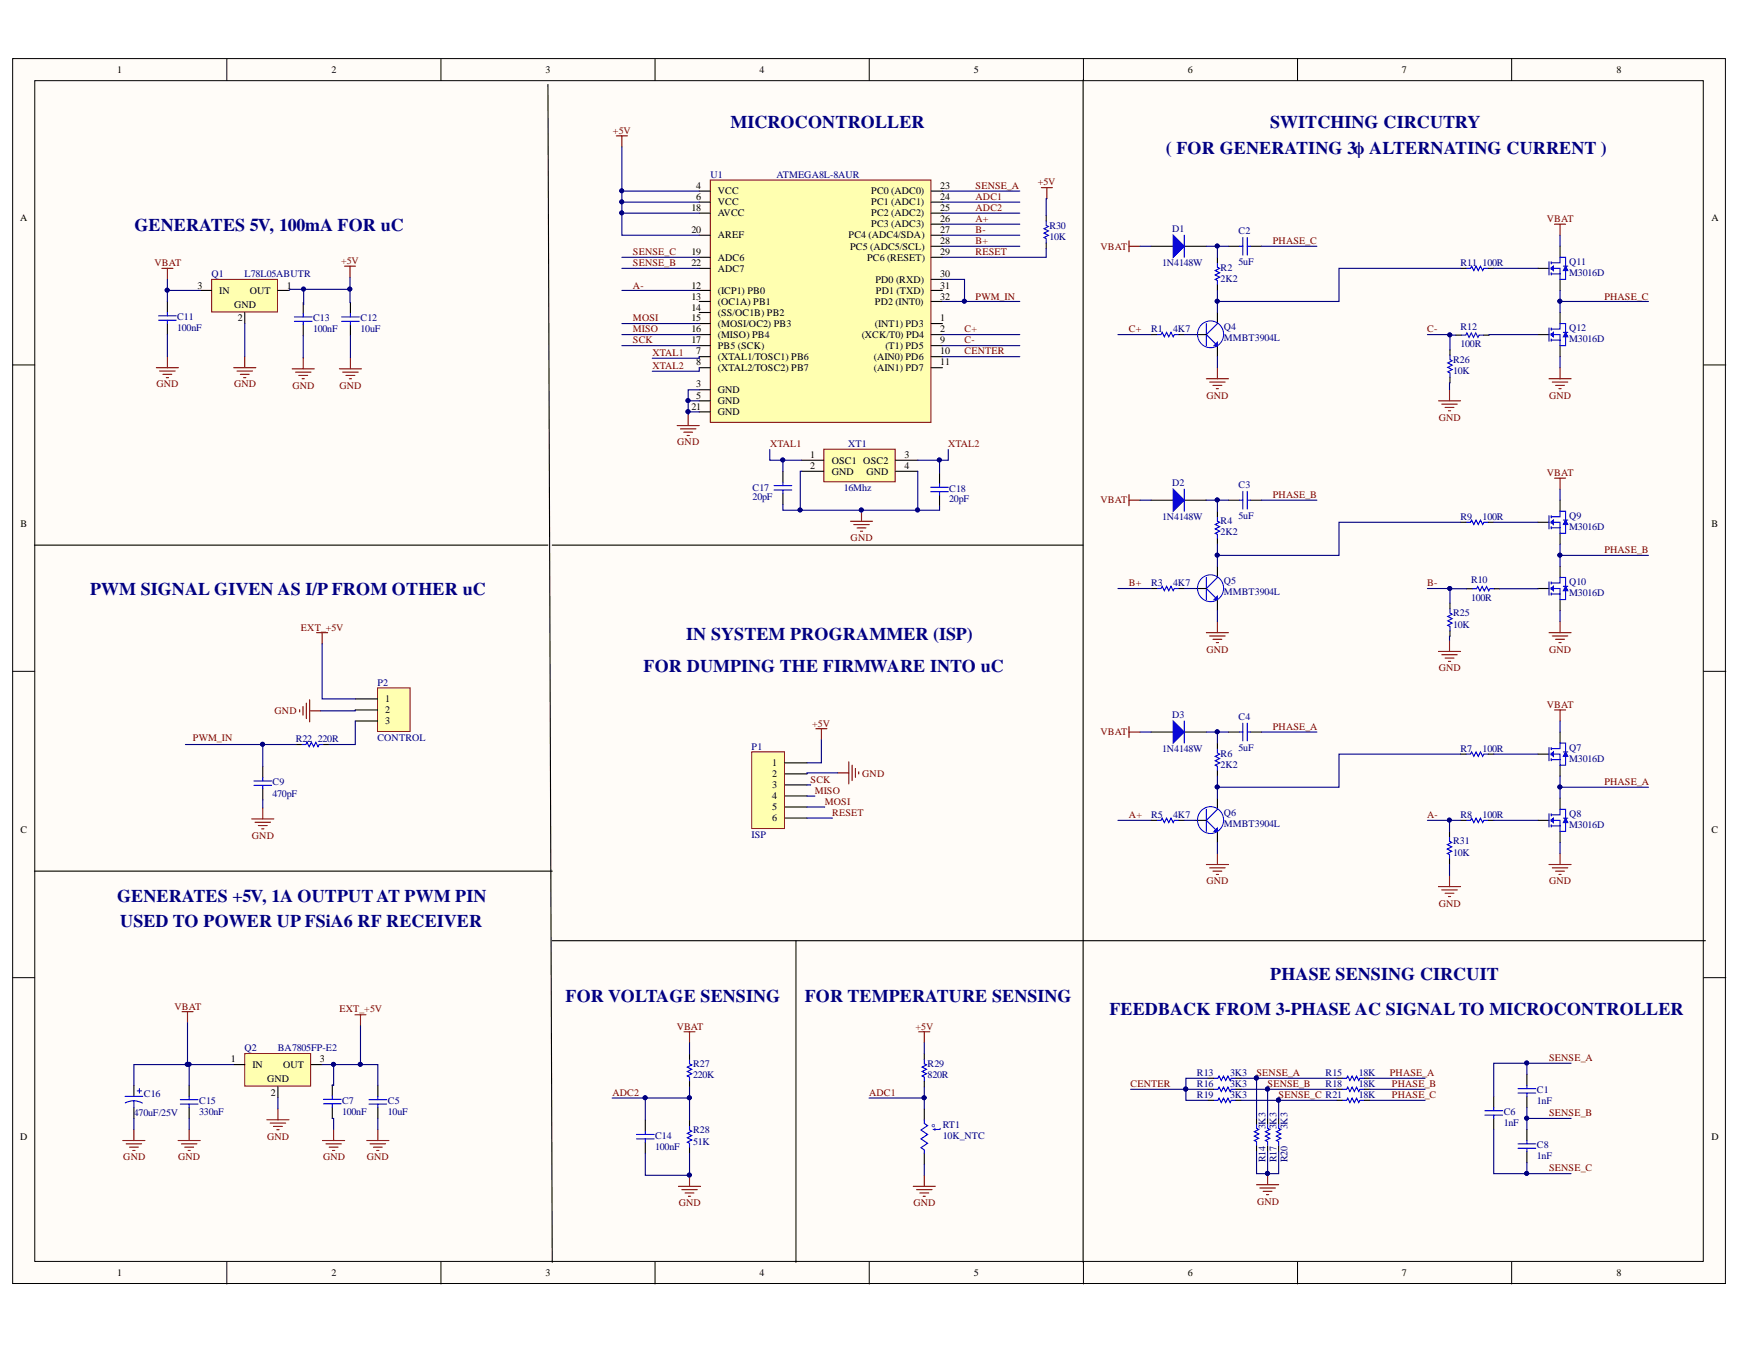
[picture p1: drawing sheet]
<svg xmlns="http://www.w3.org/2000/svg" width="279mm" height="216mm" viewBox="0 0 279 216" stroke-linecap="round" stroke-linejoin="round" font-family="sans-serif">
<g fill="#fffcf8" stroke="#000" stroke-width=".16">
<path d="M2 9.4h274.7v196.5h-274.7z"/>
<path d="M5.6 12.9h267.6v189.4h-267.6z"/>
</g>
<g fill="none" stroke="#000" stroke-width=".16">
<path d="M36.4 9.4v3.5M70.7 9.4v3.5M105.1 9.4v3.5M139.4 9.4v3.5M173.8 9.4v3.5M208.1 9.4v3.5M242.5 9.4v3.5M2 58.5h3.6M273.3 58.5h3.5M2 107.7h3.6M273.3 107.7h3.5M2 156.8h3.6"/>
<path d="M273.3 156.8h3.5M36.4 202.4v3.6M70.7 202.4v3.6M105.1 202.4v3.6M139.4 202.4v3.6M173.8 202.4v3.6M208.1 202.4v3.6M242.5 202.4v3.6"/>
</g>
<path d="M113.9 28.9h35.4v38.8h-35.4z" fill="#ffffb0" stroke="#800000" stroke-width=".16"/>
<g fill="none" stroke="#000" stroke-width=".18">
<path d="M112.2 30.6h1.7M112.2 32.4h1.7M112.2 34.2h1.7M112.2 37.7h1.7M149.4 30.6h1.8M149.4 32.4h1.8M149.4 34.2h1.8M149.4 37.7h1.8M149.4 36h1.8M149.4 39.5h1.8M112.2 51.9h1.7M112.2 53.7h1.7"/>
<path d="M112.2 57.2h1.7M112.2 59h1.7M112.2 55.4h1.7M112.2 46.6h1.7M112.2 48.4h1.7M112.2 50.1h1.7M112.2 41.3h1.7M112.2 43h1.7M149.4 51.9h1.8M149.4 53.7h1.8M149.4 57.2h1.8M149.4 59h1.8"/>
<path d="M149.4 55.4h1.8M149.4 46.6h1.8M149.4 48.4h1.8M149.4 41.3h1.8M149.4 44.8h1.8M112.2 62.5h1.7M112.2 64.3h1.7M112.2 66.1h1.7"/>
</g>
<path d="M34 44.8h10.5v5.2h-10.5z" fill="#ffffb0" stroke="#800000" stroke-width=".16"/>
<path d="M32.2 46.6h1.7M39.3 50.1v1.8M44.6 46.6h1.7" fill="none" stroke="#000" stroke-width=".18"/>
<path d="M39.3 169h10.5v5.2h-10.5z" fill="#ffffb0" stroke="#800000" stroke-width=".16"/>
<path d="M191.7 53.7h1.8M195.3 50.1v1.8M195.3 55.4v1.8M37.5 170.8h1.8M44.6 174.3v1.8M49.9 170.8h1.8" fill="none" stroke="#000" stroke-width=".18"/>
<path d="M193.5 51.9v3.5M195.3 51.9l-1.8 1.8 1.8 1.7" fill="none" stroke="#00f" stroke-width=".18"/>
<path d="M194.7 55.4l.6-.5v.5z" fill="#00f"/>
<path d="M194.7 55.4l.6-.5v.5zM193.5 92.6v3.6M195.3 92.6l-1.8 1.8 1.8 1.8" fill="none" stroke="#00f" stroke-width=".18"/>
<circle cx="194.2" cy="53.6" r="2.12" fill="none" stroke="#00f" stroke-width=".16"/>
<path d="M191.7 94.4h1.8M195.3 90.9v1.7M195.3 96.2v1.7" fill="none" stroke="#000" stroke-width=".18"/>
<path d="M194.7 96.2l.6-.6v.6z" fill="#00f"/>
<path d="M194.7 96.2l.6-.6v.6zM193.5 129.8v3.6M195.3 129.8l-1.8 1.8 1.8 1.8" fill="none" stroke="#00f" stroke-width=".18"/>
<circle cx="194.2" cy="94.4" r="2.12" fill="none" stroke="#00f" stroke-width=".16"/>
<path d="M191.7 131.6h1.8M195.3 128v1.8M195.3 133.4v1.7" fill="none" stroke="#000" stroke-width=".18"/>
<path d="M194.7 133.4l.6-.6v.6z" fill="#00f"/>
<path d="M194.7 133.4l.6-.6v.6z" fill="none" stroke="#00f" stroke-width=".18"/>
<path d="M192.1 131.6a2.11 2.11 0 0 1 2.6-2.1 2.11 2.11 0 0 1 1.3 3.1 2.11 2.11 0 0 1-3.3 .5l-.5-.9-.1-.6" fill="none" stroke="#00f" stroke-width=".16"/>
<path d="M60.5 110.3h5.3v7h-5.3z" fill="#ffffb0" stroke="#800000" stroke-width=".16"/>
<path d="M57 112.1h3.5M57 113.9h3.5M57 115.6h3.5" fill="none" stroke="#000" stroke-width=".18"/>
<path d="M120.6 120.6h5.2v12.3h-5.2z" fill="#ffffb0" stroke="#800000" stroke-width=".16"/>
<path d="M246.7 83.8h1.7M250.2 80.2v1.8M250.2 85.5v1.8M125.9 122.4h3.5M125.9 124.1h3.5M125.9 125.9h3.5M125.9 127.7h3.5M125.9 129.4h3.5M125.9 131.2h3.5" fill="none" stroke="#000" stroke-width=".18"/>
<path d="M248.8 84.5v.3" fill="none" stroke="#00f" stroke-width=".18"/>
<path d="M248.8 83.8l.4-.4v.7z" fill="#00f"/>
<path d="M248.4 82.7v2.1M248.8 83.8l.4-.4v.7zM248.8 82.7v.4M248.8 83.6v.4M250.7 83.4h.8" fill="none" stroke="#00f" stroke-width=".18"/>
<path d="M251.1 83.4l.4 .7h-.8z" fill="#00f"/>
<path d="M248.8 82.9h1.4v-.9h.9v1.4M248.8 84.7h1.4M248.8 95.1v.4M249.2 83.8h1v.9M251.1 83.4l.4 .7h-.8zM251.1 84.1v1.4h-.9v-.8" fill="none" stroke="#00f" stroke-width=".18"/>
<path d="M246.7 94.4h1.7M250.2 90.9v1.7M250.2 96.2v1.7" fill="none" stroke="#000" stroke-width=".18"/>
<path d="M248.8 94.4l.4-.4v.8z" fill="#00f"/>
<path d="M248.4 93.3v2.2M248.8 94.4l.4-.4v.8zM248.8 93.3v.4M248.8 94.2v.4M250.7 94h.8" fill="none" stroke="#00f" stroke-width=".18"/>
<path d="M251.1 94l.4 .8h-.8z" fill="#00f"/>
<path d="M248.8 43.8v.3M248.8 93.5h1.4v-.9h.9v1.4M248.8 95.3h1.4M249.2 94.4h1v.9M251.1 94l.4 .8h-.8zM251.1 94.8v1.4h-.9v-.9" fill="none" stroke="#00f" stroke-width=".18"/>
<path d="M250.2 39.5v1.8M246.7 43h1.7M250.2 44.8v1.8" fill="none" stroke="#000" stroke-width=".18"/>
<path d="M248.8 43l.4-.3v.7z" fill="#00f"/>
<path d="M248.4 42v2.1M248.8 43l.4-.3v.7zM248.8 42v.3M248.8 42.9v.3M250.7 42.7h.8" fill="none" stroke="#00f" stroke-width=".18"/>
<path d="M251.1 42.7l.4 .7h-.8z" fill="#00f"/>
<path d="M248.8 42.2h1.4v-.9h.9v1.4M248.8 43.9h1.4M248.8 54.4v.3M249.2 43h1v.9M251.1 42.7l.4 .7h-.8zM251.1 43.4v1.4h-.9v-.9" fill="none" stroke="#00f" stroke-width=".18"/>
<path d="M246.7 53.7h1.7M250.2 50.1v1.8M250.2 55.4v1.8" fill="none" stroke="#000" stroke-width=".18"/>
<path d="M248.8 53.7l.4-.4v.7z" fill="#00f"/>
<path d="M248.4 52.6v2.1M248.8 53.7l.4-.4v.7zM248.8 52.6v.4M248.8 53.5v.3M250.7 53.3h.8" fill="none" stroke="#00f" stroke-width=".18"/>
<path d="M251.1 53.3l.4 .7h-.8z" fill="#00f"/>
<path d="M248.8 52.8h1.4v-.9h.9v1.4M248.8 54.6h1.4M249.2 53.7h1v.9M251.1 53.3l.4 .7h-.8zM251.1 54v1.4h-.9v-.8M248.8 121.7v.3" fill="none" stroke="#00f" stroke-width=".18"/>
<path d="M250.2 117.4v1.8M246.7 121h1.7M250.2 122.7v1.8" fill="none" stroke="#000" stroke-width=".18"/>
<path d="M248.8 121l.4-.4v.7z" fill="#00f"/>
<path d="M248.4 119.9v2.1M248.8 119.9v.4M248.8 121l.4-.4v.7zM248.8 120.8v.3M250.7 120.6h.8" fill="none" stroke="#00f" stroke-width=".18"/>
<path d="M251.1 120.6l.4 .7h-.8z" fill="#00f"/>
<path d="M248.8 120.1h1.4v-.9h.9v1.4M248.8 121.8h1.4M248.8 132.3v.4M249.2 121h1v.8M251.1 120.6l.4 .7h-.8zM251.1 121.3v1.4h-.9v-.9" fill="none" stroke="#00f" stroke-width=".18"/>
<path d="M246.7 131.6h1.7M250.2 128v1.8M250.2 133.4v1.7" fill="none" stroke="#000" stroke-width=".18"/>
<path d="M248.8 131.6l.4-.4v.7z" fill="#00f"/>
<path d="M248.4 130.5v2.2M248.8 131.6l.4-.4v.7zM248.8 130.5v.4M248.8 131.4v.4M250.7 131.2h.8" fill="none" stroke="#00f" stroke-width=".18"/>
<path d="M251.1 131.2l.4 .7h-.8z" fill="#00f"/>
<path d="M185.5 53.7h.7l.2-.4 .4 .7 .3-.7 .4 .7 .3-.7 .4 .7 .1-.3h.8M248.8 130.7h1.4v-.9h.9v1.4M248.8 132.5h1.4M249.2 131.6h1v.9M251.1 131.2l.4 .7h-.8zM251.1 131.9v1.5h-.9v-.9" fill="none" stroke="#00f" stroke-width=".18"/>
<path d="M184.6 53.7h.9M189.1 53.7h.8M184.6 80.2h3.6M189.9 80.2h3.6" fill="none" stroke="#000" stroke-width=".18"/>
<path d="M188.2 78.5l1.7 1.7-1.7 1.8z" fill="#00f"/>
<g fill="none" stroke="#00f" stroke-width=".18">
<path d="M198.8 39.5h.5M199.3 38.1v2.8M200 38.1v2.8M200 39.5h.6M25.4 50.7h2.9M25.4 51.4h2.9M26.8 50.1v.6M26.8 51.4v.5M47.2 50.8h2.9M47.2 51.5h2.9M48.6 50.3v.5M48.6 51.5v.6"/>
<path d="M54.8 50.8h2.8M54.8 51.5h2.8M56.2 50.3v.5M56.2 51.5v.6M195.3 42.2v.7l.3 .1-.7 .4 .7 .4-.7 .3 .7 .4-.7 .3 .4 .2v.7M234.4 53.8h.7l.2-.4 .3 .7 .4-.7 .3 .7 .4-.7 .3 .7 .2-.3h.7M235.1 43h.8l.1-.3 .4 .7 .3-.7 .4 .7 .4-.7 .3 .7 .2-.4h.7M188.2 78.5l1.7 1.7-1.7 1.8zM189.9 78.5v3.5M199.3 78.8v2.8M200 78.8v2.8M185.5 94.4h.7l.2-.4 .4 .8 .3-.8 .4 .8 .3-.8 .4 .8 .1-.4h.8"/>
<path d="M195.3 82.9v.7l.3 .2-.7 .3 .7 .4-.7 .3 .7 .4-.7 .3 .4 .2v.7M198.8 80.2h.5M200 80.2h.6M235.1 83.8h.8l.1-.4 .4 .7 .3-.7 .4 .7 .4-.7 .3 .7 .2-.3h.7M236.1 94.4h.7l.2-.3 .4 .7 .3-.7 .4 .7 .3-.7 .4 .7 .2-.4h.7M48.4 119.4h.7l.1-.3 .4 .7 .3-.7 .4 .7 .4-.7 .3 .7 .2-.4h.7M198.8 117.4h.5M199.3 116v2.8M200 116v2.8M200 117.4h.6M40.7 125.3h2.9M40.7 126h2.9"/>
<path d="M42.1 124.7v.6M42.1 126v.5M185.5 131.6h.7l.2-.4 .4 .7 .3-.7 .4 .7 .3-.7 .4 .7 .1-.3h.8M195.3 120.1v.7l.3 .2-.7 .3 .7 .4-.7 .3 .7 .4-.7 .3 .4 .2v.7M235.1 121h.8l.1-.4 .4 .7 .3-.7 .4 .7 .4-.7 .3 .7 .2-.3h.7M235.1 131.6h.8l.1-.4 .4 .7 .3-.7 .4 .7 .4-.7 .3 .7 .2-.3h.7M20.1 175.9h2.8M21.5 176.6l.7 .1 .6 .2M21.5 176.6l-.7 .1-.7 .2M21.5 176.6v1M22 175h.7M22.4 174.6v.7"/>
<path d="M51.9 176.3h2.8M51.9 177h2.8M53.3 175.8v.5M53.3 177v.6M59.2 176.4h2.8M59.2 177.1h2.8M60.6 175.9v.5M60.6 177.1v.5M194.6 173h.7l.2-.4 .4 .7 .3-.7 .4 .7 .3-.7 .4 .7 .2-.3h.7M194.6 174.7h.7l.2-.3 .4 .7 .3-.7 .4 .7 .3-.7 .4 .7 .2-.4h.7M194.6 176.5h.7l.2-.4 .4 .8 .3-.8 .4 .8 .3-.8 .4 .8 .2-.4h.7M215.3 173h.7l.2-.4 .3 .7 .4-.7 .3 .7 .4-.7 .3 .7 .2-.3h.7"/>
<path d="M215.3 174.7h.7l.2-.3 .3 .7 .4-.7 .3 .7 .4-.7 .3 .7 .2-.4h.7M215.3 176.5h.7l.2-.4 .3 .8 .4-.8 .3 .8 .4-.8 .3 .8 .2-.4h.7M238.2 178.9h2.8M238.2 178.2h2.8M239.6 177.6v.6M239.6 178.9v.5M243.5 175.3h2.8M243.5 174.6h2.8M244.9 174.1v.5M244.9 175.3v.6M201.5 180.3v.7l.4 .2-.7 .3 .7 .4-.7 .3 .7 .4-.7 .3 .3 .2v.7M203.3 180.3v.7l.4 .2-.7 .3 .7 .4-.7 .3 .7 .4-.7 .3 .3 .2v.7"/>
<path d="M205.1 180.3v.7l.3 .2-.7 .3 .7 .4-.7 .3 .7 .4-.7 .3 .4 .2v.7M243.5 184.2h2.8M243.5 183.5h2.8M244.9 182.9v.6M244.9 184.2v.5"/>
</g>
<g fill="none" stroke="#000" stroke-width=".18">
<path d="M184.6 39.5h3.6M189.9 39.5h3.6M197 39.5h1.8M200.6 39.5h1.8M26.8 48.4v1.7M26.8 51.9v1.8M48.6 48.5v1.8M48.6 52.1v1.7M56.2 48.5v1.8M56.2 52.1v1.7M195.3 41.3v.9M195.3 45.7v.9"/>
<path d="M233.5 53.8h.9M234.3 43h.8M237.9 53.8h.9M238.7 43h.9M184.6 94.4h.9M189.1 94.4h.8M195.3 82v.9M195.3 86.4v.9M197 80.2h1.8M200.6 80.2h1.8M234.3 83.8h.8M235.2 94.4h.9"/>
<path d="M238.7 83.8h.9M239.7 94.4h.9M47.5 119.4h.9M51.9 119.4h.9M195.3 119.2v.9M197 117.4h1.8M200.6 117.4h1.8M42.1 123v1.7M42.1 126.5v1.8M184.6 131.6h.9M189.1 131.6h.8M195.3 123.6v.9"/>
<path d="M234.3 131.6h.8M234.3 121h.8M238.7 131.6h.9M238.7 121h.9M21.5 174.1v1.8M21.5 177.6v1.8M53.3 174v1.8M53.3 177.6v1.7M60.6 174.1v1.8M60.6 177.6v1.8M193.8 173h.8M193.8 174.7h.8"/>
<path d="M193.8 176.5h.8M198.2 173h.9M198.2 174.7h.9M198.2 176.5h.9M201.5 179.4v.9M203.3 179.4v.9M205.1 179.4v.9M214.4 173h.9M214.4 174.7h.9M214.4 176.5h.9M218.8 173h.9M218.8 174.7h.9"/>
<path d="M218.8 176.5h.9M239.6 175.9v1.7M239.6 179.4v1.8M244.9 172.3v1.8M244.9 175.9v1.7M201.5 183.8v.9M203.3 183.8v.9M205.1 183.8v.9M244.9 181.2v1.7M244.9 184.7v1.8"/>
</g>
<g fill="none" stroke="#800000" stroke-width=".18">
<path d="M98.9 21.8h1.7M99.7 21.8v1.8M249.3 36h1.8M250.2 36v1.7M25.1 59h3.5M25.6 59.5h2.5M26 43h1.7M26.8 43v1.8M26.8 57.2v1.8M37.5 59h3.5M38 59.5h2.5M39.3 57.2v1.8"/>
<path d="M46.9 59.2h3.5M47.4 59.7h2.5M48.6 57.4v1.8M54.4 59.2h3.6M55 59.7h2.4M55.2 42.7h1.8M56.1 42.7v1.8M56.2 57.4v1.8M195.3 59v1.8M250.2 59v1.8M26.1 60h1.5M26.7 60.6h.3"/>
<path d="M38.5 60h1.5M39.1 60.6h.3M47.9 60.2h1.4M48.5 60.8h.3M55.5 60.2h1.4M56 60.8h.4M193.5 60.8h3.5M194 61.3h2.5M194.6 61.8h1.4M195.1 62.3h.3M248.4 60.8h3.6M249 61.3h2.5"/>
<path d="M249.3 76.7h1.8M249.5 61.8h1.4M250 62.3h.4M250.2 76.7v1.8M195.3 99.7v1.8M250.2 99.7v1.8M48.1 113.8v.4M48.6 113.3v1.4M49.1 112.8v2.5M49.7 112.2v3.6M49.7 114h1.7M193.5 101.5h3.5"/>
<path d="M194 102h2.5M194.6 102.5h1.4M195.1 103.1h.3M248.4 101.5h3.6M249 102h2.5M249.3 113.9h1.8M249.5 102.5h1.4M250 103.1h.4M250.2 113.9v1.7M40.4 131.4h3.5M40.9 131.9h2.5M41.4 132.4h1.5"/>
<path d="M42 133h.3M42.1 129.6v1.8M193.5 138.7h3.5M194 139.2h2.5M194.6 139.7h1.4M195.3 136.9v1.8M248.4 138.7h3.6M249 139.2h2.5M249.5 139.7h1.4M250.2 136.9v1.8M195.1 140.3h.3M250 140.3h.4"/>
<path d="M29.2 162.3h1.8M30.1 162.3v1.7M42.8 179.6h3.5M44.6 177.8v1.8M56.9 162.8h1.8M57.8 162.8v1.7M43.3 180.1h2.5M43.9 180.7h1.4M44.4 181.2h.4M51.7 182.9h3.6M52.3 183.5h2.5M52.8 184h1.4"/>
<path d="M53.3 184.5h.4M53.5 181.2v1.7M58.8 182.9h3.6M59.4 183.5h2.4M59.9 184h1.4M60.4 184.5h.4M60.6 181.2v1.7M201.5 190h3.6M202.1 190.6h2.5M202.6 191.1h1.4M203.1 191.6h.4M203.3 188.3v1.7"/>
</g>
<circle cx="203.3" cy="188.2" r=".31" fill="#000080" stroke="#000080" stroke-width=".16"/>
<path d="M188.2 37.7l1.7 1.8-1.7 1.8z" fill="#00f"/>
<path d="M188.2 37.7l1.7 1.8-1.7 1.8zM189.9 37.7v3.6" fill="none" stroke="#00f" stroke-width=".18"/>
<path d="M184.6 117.4h3.6M189.9 117.4h3.6" fill="none" stroke="#000" stroke-width=".18"/>
<path d="M188.2 115.6l1.7 1.8-1.7 1.8z" fill="#00f"/>
<g fill="none" stroke="#00f" stroke-width=".18">
<path d="M167.8 35.4v.8l.4 .1-.8 .4 .8 .3-.8 .4 .8 .3-.8 .4 .4 .2v.7M232.6 57v.7l.3 .2-.7 .3 .7 .4-.7 .3 .7 .4-.7 .3 .4 .2v.7M232.6 97.6v.7l.3 .2-.7 .4 .7 .3-.7 .4 .7 .3-.7 .4 .4 .2v.7M188.2 115.6l1.7 1.8-1.7 1.8zM189.9 115.6v3.6M232.5 134.2v.8l.3 .1-.7 .4 .7 .3-.7 .4 .7 .3-.7 .4 .4 .2v.7M28.9 176.4h2.9M28.9 177.1h2.9M30.3 175.9v.5M30.3 177.1v.5M110.6 169.9v.7l.3 .2-.7 .4 .7 .3-.7 .4 .7 .3-.7 .4 .4 .2v.7M148.2 169.9v.7l.4 .2-.7 .4 .7 .3-.7 .4 .7 .3-.7 .4 .3 .2v.7"/>
<path d="M148.2 179.7v.5l.6 .4-1.1 .7 1.1 .7-1.1 .7 1.1 .7-1.1 .7 .5 .3v.6M102.1 182h2.8M102.1 182.7h2.8M103.5 181.4v.6M103.5 182.7v.5M110.6 180.6v.7l.3 .1-.7 .4 .7 .3-.7 .4 .7 .4-.7 .3 .4 .2v.7"/>
</g>
<g fill="none" stroke="#800000" stroke-width=".18">
<path d="M167 30.1h1.8M167.9 30.1v1.8M181.1 38.6v1.8M181.1 39.5h1.8M108.6 68.3h3.6M109.1 68.8h2.5M109.7 69.3h1.4M110.2 69.9h.4M110.4 66.5v1.8M181.1 79.3v1.8M230.7 64.3h3.6M231.2 64.8h2.5"/>
<path d="M231.8 65.4h1.4M232.3 65.9h.4M232.5 62.5v1.8M136.4 83.6h3.6M136.9 84.1h2.5M137.5 84.7h1.4M138 85.2h.4M138.2 81.8v1.8M181.1 80.2h1.8M50.8 101.5h1.8M51.7 101.5v1.8M130.9 116.9h1.7"/>
<path d="M131.7 116.9v1.8M181.1 116.5v1.8M181.1 117.4h1.8M230.7 104.5h3.6M231.2 105h2.5M231.8 105.6h1.4M232.3 106.1h.4M232.5 102.7v1.8M134.4 124h1.7M136.1 122.2v3.5M136.7 122.7v2.5M137.2 123.3v1.4"/>
<path d="M137.7 123.8v.4M230.7 142.2h3.6M231.2 142.7h2.5M231.8 143.3h1.4M232.3 143.8h.4M232.5 140.4v1.8M109.7 165.5h1.8M110.6 165.5v1.8M147.4 165.5h1.7M148.2 165.5v1.8M19.7 182.9h3.5M20.2 183.5h2.5"/>
<path d="M20.8 184h1.4M21.3 184.5h.4M21.5 181.2v1.7M28.6 182.9h3.5M29.1 183.5h2.5M29.6 184h1.4M30.2 184.5h.3M30.3 181.2v1.7M108.8 190.3h3.6M109.4 190.8h2.4M109.9 191.4h1.4M110.4 191.9h.4"/>
<path d="M110.6 188.5v1.8M146.5 190.3h3.5M147 190.8h2.5M147.5 191.4h1.5M148.1 191.9h.3M148.2 188.5v1.8"/>
</g>
<g fill="#000080" stroke="#000080" stroke-width=".16">
<circle cx="138.1" cy="81.8" r=".31"/>
<circle cx="110.6" cy="188.5" r=".31"/>
<circle cx="201.5" cy="172.9" r=".31"/>
<circle cx="203.3" cy="174.7" r=".31"/>
<circle cx="205.1" cy="176.5" r=".31"/>
</g>
<g fill="none" stroke="#000" stroke-width=".18">
<path d="M87.9 13.5l.7 189M173.7 12.8v189.7M167.8 34.6v.8M167.8 39v.9M232.6 56.1v.9M232.6 60.5v.9M5.5 87.4h82.4M88.6 87.4h85.1M232.6 96.8v.8M232.6 101.2v.9M5.5 139.7h83.1M232.5 133.4v.8"/>
<path d="M232.5 137.8v.9M88.6 150.9h184.9M127.7 150.9v51.6M30.3 174.1v1.8M30.3 177.6v1.8M103.5 179.7v1.7M110.6 169v.9M110.6 173.5v.9M110.6 179.7v.9M148.2 169v.9M148.2 173.5v.9M148.2 177.9v1.8"/>
<path d="M103.5 183.2v1.8M110.6 184.1v.9M148.2 185v1.8"/>
</g>
<path d="M132.1 72.1h11.5v5.2h-11.5z" fill="#ffffb0" stroke="#800000" stroke-width=".16"/>
<path d="M125.6 75.6v1.8M125.6 79.1v1.8M128.6 73.8h3.5M128.6 75.6h3.5M143.7 73.8h3.5M143.7 75.6h3.5M150.7 75.9v1.7M150.7 79.4v1.8" fill="none" stroke="#000" stroke-width=".18"/>
<path d="M124.2 77.9h2.8M124.2 78.6h2.8M125.6 77.4v.5M125.6 78.6v.5M149.3 78.2h2.8M149.3 78.9h2.8M150.7 77.6v.6M150.7 78.9v.5" fill="none" stroke="#00f" stroke-width=".18"/>
<g fill="none" stroke="#000080" stroke-width=".18">
<path d="M99.7 30.6v1.8h12.5M99.7 32.4v1.8h12.5M99.7 34.2v3.5h12.5M99.7 23.6v7h12.5M151.2 34.2h12.4M151.2 32.4h12.4M151.2 37.7h12.4M151.2 39.5h12.4M151.2 36h12.4M151.2 30.6h12.4M167.8 39.9v1.4h-16.6M167.9 31.9h-.1v2.7"/>
<path d="M182.9 39.5h1.7M193.5 39.5h3.5M195.3 39.5v1.8M202.4 39.5h8.8M250.2 37.7v1.8M26.8 44.8v1.8M26.8 53.7v3.5M32.2 46.6h-5.4v1.8M39.3 51.9v5.3M48.6 53.8v3.6M48.7 46.4v2.5M56.1 44.5v1.9h-9.6l-.2 .2"/>
<path d="M56.1 46.4l.1 2.1M56.2 53.8v3.6M99.7 43h12.5M99.7 53.7h12.5M99.7 46.6h12.5M99.7 55.4h12.5M99.7 51.9h12.5M99.7 41.3h12.5M112.2 57.2v.3h-7.6M112.2 59v.5h-7.6M151.2 44.8h3.5v3.6M151.2 48.4h12.4"/>
<path d="M151.2 53.7h12.4M151.2 57.2h12.4M151.2 55.4h12.4M179.3 53.7h5.3M189.9 53.7h1.8M195.3 46.6v1.8M195.3 57.2v1.8M228.9 53.7h3.7v.1M233.5 53.8h-.9v2.3M234.3 43h-19.5v5.4h-19.5v1.7M239.6 43h7.1M246.7 53.7h-7.9v.1"/>
<path d="M250.2 46.6v3.5M250.2 57.2v1.8M250.2 48.4h14.2M110.4 64.3h1.8M110.4 66.1h1.8M112.2 62.5h-1.8v4M123.5 72.1v1.7h5.1M125.6 73.8v1.8M128.6 75.6h-.2v6.2M147.2 75.6v6.2M150.7 73.8v2.1M152.1 72.1v1.7h-4.9"/>
<path d="M232.6 61.4l-.1 1.1M250.2 78.5v1.7M125.6 80.9v.9h25.1v-.6M179.3 94.4h5.3M182.9 80.2h1.7M189.9 94.4h1.8M193.5 80.2h3.5M195.3 80.2v1.8M195.3 87.3v1.8M195.3 97.9v1.8M202.4 80.2h8.8M228.9 94.4h6.3"/>
<path d="M232.6 94.4v2.4M234.3 83.8h-19.5v5.3h-19.5v1.8M239.6 83.8h7.1M246.7 94.4h-6.1M250.2 87.3v3.6M250.2 97.9v1.8M250.2 89.1h14.2M29.7 119.4h12.4M47.5 119.4h-5.4v3.6M51.7 103.3v8.8h5.3M57 113.9v.1h-5.6M57 115.6v3.8h-4.2"/>
<path d="M131.7 118.7v3.7h-2.3M182.9 117.4h1.7M193.5 117.4h3.5M195.3 117.4v1.8M202.4 117.4h8.8M232.6 102.1l-.1 .6M250.2 115.6v1.8M42.1 128.3v1.3M129.4 125.9h.6M129.4 127.7h1.3M129.4 129.4l2.9 .1M129.4 131.2l4.1 .1"/>
<path d="M134.4 124h-5v.1M179.3 131.6h5.3M189.9 131.6h1.8M195.3 124.5v1.8M195.3 135.1v1.8M228.9 131.6h5.4M232.5 131.6v1.8M232.5 138.7v1.7M234.3 121h-19.5v5.3h-19.5v1.7M239.6 121h7.1M239.6 131.6h7.1M250.2 124.5v3.5"/>
<path d="M250.2 135.1v1.8M250.2 126.3h14.2M21.5 179.4v1.8M30.1 170.8h-8.6v3.3M30.1 164v6.8h.2M30.3 179.4v1.8M37.5 170.8h-7.2v3.3M44.6 176.1v1.7M51.7 170.8h1.8v3.3l-.2-.1M53.3 179.3l.2 .1v1.8M53.5 170.8h4.3M57.8 164.5v6.3h2.8v3.3"/>
<path d="M60.6 179.4v1.8M98.2 176.1h5.3M110.6 176.1h-7.1v3.6M110.6 174.4v5.3M110.6 167.3v1.7M139.4 176.1h8.8M148.2 174.4v3.5M148.2 167.3v1.7M181.3 174.7h12.5M193.8 173h-3.6v3.5h3.6M199.1 176.5h15.3M199.1 174.7h15.3"/>
<path d="M199.1 173h2.4M203.3 174.7v4.7M205.1 176.5v2.9M214.4 173h-12.9v6.4M219.7 173h8.9M219.7 174.7h8.9M219.7 176.5h8.9M244.9 172.3v-1.8h-5.3v5.4M244.9 177.6v1.8h7.1M244.9 170.5h7.1M244.9 179.4v1.8M103.5 185v3.5h7.1v-3.5"/>
<path d="M148.2 186.8v1.7M201.5 184.7v3.6h3.6v-3.6M203.3 184.7v3.6M239.6 181.2v7.1h5.3v-1.8M244.9 188.3h7.1"/>
</g>
<g fill="#000080" stroke="#000080" stroke-width=".16">
<circle cx="42.1" cy="119.4" r=".31"/>
<circle cx="201.5" cy="172.9" r=".31"/>
<circle cx="26.8" cy="46.5" r=".31"/>
<circle cx="99.7" cy="32.4" r=".31"/>
<circle cx="99.7" cy="30.6" r=".31"/>
<circle cx="99.7" cy="34.1" r=".31"/>
<circle cx="110.3" cy="64.3" r=".31"/>
<circle cx="110.3" cy="66" r=".31"/>
<circle cx="195.2" cy="117.4" r=".31"/>
<circle cx="195.2" cy="80.2" r=".31"/>
<circle cx="195.2" cy="39.5" r=".31"/>
<circle cx="110.6" cy="188.5" r=".31"/>
<circle cx="110.6" cy="176.1" r=".31"/>
<circle cx="103.5" cy="176.1" r=".31"/>
<circle cx="148.2" cy="176.1" r=".31"/>
<circle cx="232.5" cy="131.5" r=".31"/>
<circle cx="195.2" cy="89" r=".31"/>
<circle cx="195.2" cy="48.3" r=".31"/>
<circle cx="195.2" cy="126.2" r=".31"/>
<circle cx="250.2" cy="126.2" r=".31"/>
<circle cx="250.2" cy="89" r=".31"/>
<circle cx="250.2" cy="48.3" r=".31"/>
<circle cx="205.1" cy="176.5" r=".31"/>
<circle cx="203.3" cy="174.7" r=".31"/>
<circle cx="203.3" cy="188.2" r=".31"/>
<circle cx="190.2" cy="174.7" r=".31"/>
<circle cx="154.7" cy="48.3" r=".31"/>
<circle cx="244.9" cy="170.5" r=".31"/>
<circle cx="244.9" cy="188.2" r=".31"/>
<circle cx="244.9" cy="179.4" r=".31"/>
<circle cx="30" cy="170.7" r=".31"/>
<circle cx="30.3" cy="170.7" r=".31"/>
<circle cx="53.5" cy="170.7" r=".31"/>
<circle cx="57.8" cy="170.7" r=".31"/>
<circle cx="125.5" cy="73.8" r=".31"/>
<circle cx="150.7" cy="73.8" r=".31"/>
<circle cx="128.3" cy="81.8" r=".31"/>
<circle cx="138.1" cy="81.8" r=".31"/>
<circle cx="147.2" cy="81.8" r=".31"/>
<circle cx="232.5" cy="94.4" r=".31"/>
<circle cx="232.5" cy="53.7" r=".31"/>
<circle cx="48.7" cy="46.4" r=".31"/>
<circle cx="56.1" cy="46.4" r=".31"/>
</g>
<g font-size="2.9" fill="#000080">
<text x="117.2" y="20.6">MICROCONTROLLER</text>
<text x="203.7" y="20.6">SWITCHING CIRCUTRY</text>
<text x="187" y="24.7">( FOR GENERATING 3ϕ ALTERNATING CURRENT )</text>
<text x="21.6" y="37.1">GENERATES 5V, 100mA FOR uC</text>
<text x="14.5" y="95.5">PWM SIGNAL GIVEN AS I/P FROM OTHER uC</text>
<text x="103.2" y="107.8">FOR DUMPING THE FIRMWARE INTO uC</text>
<text x="110.1" y="102.6">IN SYSTEM PROGRAMMER (ISP)</text>
<text x="18.8" y="144.7">GENERATES +5V, 1A OUTPUT AT PWM PIN</text>
<text x="19.3" y="148.7">USED TO POWER UP FSiA6 RF RECEIVER</text>
<text x="90.7" y="160.7">FOR VOLTAGE SENSING</text>
<text x="129.1" y="160.7">FOR TEMPERATURE SENSING</text>
<text x="203.7" y="157.2">PHASE SENSING CIRCUIT</text>
<text x="177.9" y="162.8">FEEDBACK FROM 3-PHASE AC SIGNAL TO MICROCONTROLLER</text>
</g>
<text font-size="1.9" fill="#00f" x="150.9" y="181.5" transform="rotate(-90 150.9 181.5)">t°</text>
<g font-size="1.6">
<text x="18.8" y="11.7">1</text>
<text x="53.2" y="11.7">2</text>
<text x="87.5" y="11.7">3</text>
<text x="121.8" y="11.7">4</text>
<text x="156.2" y="11.7">5</text>
<text x="190.5" y="11.7">6</text>
<text x="224.9" y="11.7">7</text>
<text x="259.3" y="11.7">8</text>
<text x="3.2" y="35.4">A</text>
<text x="110.9" y="33.9">18</text>
<text x="111.7" y="30.3">4</text>
<text x="111.7" y="32.1">6</text>
<text x="115.1" y="31.2">VCC</text>
<text x="115.1" y="32.9">VCC</text>
<text x="115.1" y="34.7">AVCC</text>
<text x="139.7" y="31.2">PC0 (ADC0)</text>
<text x="139.7" y="32.9">PC1 (ADC1)</text>
<text x="139.7" y="34.7">PC2 (ADC2)</text>
<text x="150.8" y="30.3">23</text>
<text x="150.8" y="32.1">24</text>
<text x="150.8" y="33.9">25</text>
<text x="150.8" y="35.6">26</text>
<text x="274.5" y="35.4">A</text>
<text x="110.9" y="41">19</text>
<text x="110.9" y="37.4">20</text>
<text x="115.1" y="41.8">ADC6</text>
<text x="115.1" y="38.3">AREF</text>
<text x="136.1" y="38.3">PC4 (ADC4/SDA)</text>
<text x="136.4" y="40">PC5 (ADC5/SCL)</text>
<text x="139.1" y="41.8">PC6 (RESET)</text>
<text x="139.7" y="36.5">PC3 (ADC3)</text>
<text x="150.8" y="37.4">27</text>
<text x="150.8" y="39.2">28</text>
<text x="150.8" y="41">29</text>
<text x="31.7" y="46.3">3</text>
<text x="35.2" y="47.1">IN</text>
<text x="40.1" y="47.1">OUT</text>
<text x="46" y="46.3">1</text>
<text x="110.9" y="46.3">12</text>
<text x="110.9" y="42.7">22</text>
<text x="115.1" y="47.1">(ICP1) PB0</text>
<text x="115.1" y="43.6">ADC7</text>
<text x="140.4" y="45.3">PD0 (RXD)</text>
<text x="140.5" y="47.1">PD1 (TXD)</text>
<text x="150.8" y="44.5">30</text>
<text x="150.8" y="46.3">31</text>
<text x="37.5" y="49.4">GND</text>
<text x="38.1" y="51.5">2</text>
<text x="110.9" y="48">13</text>
<text x="110.9" y="49.8">14</text>
<text x="110.9" y="51.5">15</text>
<text x="110.9" y="53.3">16</text>
<text x="115.1" y="48.9">(OC1A) PB1</text>
<text x="115.1" y="50.7">(SS/OC1B) PB2</text>
<text x="115.1" y="52.4">(MOSI/OC2) PB3</text>
<text x="140.3" y="52.4">(INT1) PD3</text>
<text x="140.3" y="48.9">PD2 (INT0)</text>
<text x="150.8" y="51.5">1</text>
<text x="150.8" y="53.3">2</text>
<text x="150.8" y="48">32</text>
<text x="110.9" y="55.1">17</text>
<text x="111.7" y="56.8">7</text>
<text x="111.7" y="58.6">8</text>
<text x="115.1" y="57.8">(XTAL1/TOSC1) PB6</text>
<text x="115.1" y="59.5">(XTAL2/TOSC2) PB7</text>
<text x="115.1" y="54.2">(MISO) PB4</text>
<text x="115.1" y="56">PB5 (SCK)</text>
<text x="138.2" y="54.2">(XCK/T0) PD4</text>
<text x="140.2" y="57.8">(AIN0) PD6</text>
<text x="140.2" y="59.5">(AIN1) PD7</text>
<text x="142" y="56">(T1) PD5</text>
<text x="150.8" y="55.1">9</text>
<text x="150.8" y="56.8">10</text>
<text x="150.8" y="58.6">11</text>
<text x="110.9" y="65.7">21</text>
<text x="111.7" y="62.2">3</text>
<text x="111.7" y="63.9">5</text>
<text x="115.1" y="63.1">GND</text>
<text x="115.1" y="64.9">GND</text>
<text x="115.1" y="66.6">GND</text>
<text x="129.9" y="73.5">1</text>
<text x="129.9" y="75.2">2</text>
<text x="133.4" y="74.4">OSC1 OSC2</text>
<text x="133.4" y="76.2">GND</text>
<text x="139" y="76.2">GND</text>
<text x="145.1" y="73.5">3</text>
<text x="145.1" y="75.2">4</text>
<text x="3.3" y="84.5">B</text>
<text x="274.5" y="84.5">B</text>
<text x="61.8" y="112.7">1</text>
<text x="61.8" y="114.4">2</text>
<text x="61.8" y="116.2">3</text>
<text x="123.8" y="122.9">1</text>
<text x="123.8" y="124.6">2</text>
<text x="123.8" y="126.4">3</text>
<text x="123.8" y="128.2">4</text>
<text x="123.8" y="130">5</text>
<text x="123.8" y="131.7">6</text>
<text x="3.3" y="133.7">C</text>
<text x="274.5" y="133.7">C</text>
<text x="37" y="170.4">1</text>
<text x="40.5" y="171.3">IN</text>
<text x="42.9" y="173.6">GND</text>
<text x="45.4" y="171.3">OUT</text>
<text x="51.3" y="170.4">3</text>
<text x="43.5" y="175.7">2</text>
<text x="3.2" y="182.8">D</text>
<text x="274.5" y="182.8">D</text>
<text x="18.8" y="204.7">1</text>
<text x="53.2" y="204.7">2</text>
<text x="87.5" y="204.7">3</text>
<text x="121.8" y="204.7">4</text>
<text x="156.2" y="204.7">5</text>
<text x="190.5" y="204.7">6</text>
<text x="224.9" y="204.7">7</text>
<text x="259.3" y="204.7">8</text>
</g>
<g font-size="1.6" fill="#800000">
<text x="98.3" y="21.4">+5V</text>
<text x="166.4" y="29.7">+5V</text>
<text x="156.5" y="33.9">ADC2</text>
<text x="156.5" y="32.1">ADC1</text>
<text x="156.5" y="35.6">A+</text>
<text x="156.5" y="30.3">SENSE_A</text>
<text x="248.1" y="35.6">VBAT</text>
<text x="101.5" y="41">SENSE_C</text>
<text x="156.5" y="41">RESET</text>
<text x="156.5" y="37.4">B-</text>
<text x="156.5" y="39.2">B+</text>
<text x="176.5" y="40">VBAT</text>
<text x="204.2" y="39.2">PHASE_C</text>
<text x="24.8" y="42.7">VBAT</text>
<text x="54.7" y="42.3">+5V</text>
<text x="101.5" y="46.3">A-</text>
<text x="101.5" y="42.7">SENSE_B</text>
<text x="101.5" y="51.5">MOSI</text>
<text x="101.5" y="53.3">MISO</text>
<text x="154.7" y="53.3">C+</text>
<text x="156.5" y="48">PWM_IN</text>
<text x="181.1" y="53.3">C+</text>
<text x="228.9" y="53.3">C-</text>
<text x="257.3" y="48">PHASE_C</text>
<text x="101.5" y="55.1">SCK</text>
<text x="104.7" y="57.1">XTAL1</text>
<text x="104.7" y="59.2">XTAL2</text>
<text x="154.7" y="55.1">C-</text>
<text x="154.7" y="56.8">CENTER</text>
<text x="25.1" y="62.2">GND</text>
<text x="37.5" y="62.2">GND</text>
<text x="46.9" y="62.3">GND</text>
<text x="54.4" y="62.3">GND</text>
<text x="193.5" y="63.9">GND</text>
<text x="248.4" y="63.9">GND</text>
<text x="108.6" y="71.4">GND</text>
<text x="123.5" y="71.8">XTAL1</text>
<text x="152.1" y="71.8">XTAL2</text>
<text x="230.8" y="67.5">GND</text>
<text x="248.1" y="76.3">VBAT</text>
<text x="176.5" y="80.7">VBAT</text>
<text x="204.2" y="79.9">PHASE_B</text>
<text x="136.4" y="86.8">GND</text>
<text x="257.3" y="88.8">PHASE_B</text>
<text x="181.1" y="94.1">B+</text>
<text x="228.9" y="94.1">B-</text>
<text x="48.3" y="101.2">EXT_+5V</text>
<text x="193.5" y="104.7">GND</text>
<text x="230.8" y="107.7">GND</text>
<text x="248.4" y="104.7">GND</text>
<text x="248.1" y="113.5">VBAT</text>
<text x="30.9" y="118.9">PWM_IN</text>
<text x="44" y="114.6">GND</text>
<text x="130.3" y="116.5">+5V</text>
<text x="176.5" y="118">VBAT</text>
<text x="204.2" y="117">PHASE_A</text>
<text x="130" y="125.6">SCK</text>
<text x="138.3" y="124.6">GND</text>
<text x="257.3" y="125.9">PHASE_A</text>
<text x="130.7" y="127.3">MISO</text>
<text x="132.3" y="129.1">MOSI</text>
<text x="133.5" y="130.9">RESET</text>
<text x="181.1" y="131.2">A+</text>
<text x="228.9" y="131.2">A-</text>
<text x="40.4" y="134.5">GND</text>
<text x="193.5" y="141.9">GND</text>
<text x="248.4" y="141.9">GND</text>
<text x="230.8" y="145.4">GND</text>
<text x="28" y="162">VBAT</text>
<text x="54.4" y="162.4">EXT_+5V</text>
<text x="108.5" y="165.2">VBAT</text>
<text x="146.8" y="165.2">+5V</text>
<text x="201.5" y="172.6">SENSE_A</text>
<text x="222.9" y="172.6">PHASE_A</text>
<text x="248.4" y="170.2">SENSE_A</text>
<text x="98.2" y="175.8">ADC2</text>
<text x="139.4" y="175.8">ADC1</text>
<text x="181.3" y="174.4">CENTER</text>
<text x="203.3" y="174.4">SENSE_B</text>
<text x="205.1" y="176.2">SENSE_C R21</text>
<text x="223.3" y="174.4">PHASE_B</text>
<text x="223.3" y="176.2">PHASE_C</text>
<text x="248.4" y="179">SENSE_B</text>
<text x="42.9" y="182.8">GND</text>
<text x="19.8" y="186.1">GND</text>
<text x="28.6" y="186.1">GND</text>
<text x="51.8" y="186.1">GND</text>
<text x="58.8" y="186.1">GND</text>
<text x="248.4" y="187.9">SENSE_C</text>
<text x="108.9" y="193.5">GND</text>
<text x="146.5" y="193.5">GND</text>
<text x="201.6" y="193.2">GND</text>
</g>
<g font-size="1.6" fill="#000080">
<text x="114" y="28.5">U1</text>
<text x="124.5" y="28.5">ATMEGA8L-8AUR</text>
<text x="168.3" y="36.7">R30</text>
<text x="168.3" y="38.5">10K</text>
<text x="188" y="37.2">D1</text>
<text x="198.7" y="37.6">C2</text>
<text x="33.9" y="44.5">Q1</text>
<text x="39.2" y="44.5">L78L05ABUTR</text>
<text x="186.4" y="42.7">1N4148W</text>
<text x="195.8" y="43.4">R2</text>
<text x="195.8" y="45.2">2K2</text>
<text x="198.7" y="42.6">5uF</text>
<text x="234.2" y="42.7">R11</text>
<text x="237.8" y="42.7">100R</text>
<text x="251.7" y="42.6">Q11</text>
<text x="251.7" y="44.3">M3016D</text>
<text x="28.4" y="51.3">C11</text>
<text x="28.4" y="53.1">100nF</text>
<text x="50.2" y="51.5">C13</text>
<text x="50.2" y="53.3">100nF</text>
<text x="57.8" y="51.5">C12</text>
<text x="57.8" y="53.3">10uF</text>
<text x="184.6" y="53.3">R1</text>
<text x="188.2" y="53.3">4K7</text>
<text x="196.3" y="52.9">Q4</text>
<text x="234.2" y="52.9">R12</text>
<text x="251.7" y="53.1">Q12</text>
<text x="196.3" y="54.6">MMBT3904L</text>
<text x="233.1" y="58.2">R26</text>
<text x="233.1" y="60">10K</text>
<text x="234.2" y="55.7">100R</text>
<text x="251.7" y="54.9">M3016D</text>
<text x="136" y="71.8">XT1</text>
<text x="188" y="77.9">D2</text>
<text x="120.7" y="78.7">C17</text>
<text x="120.7" y="80.1">20pF</text>
<text x="135.3" y="78.7">16Mhz</text>
<text x="152.2" y="78.9">C18</text>
<text x="152.2" y="80.5">20pF</text>
<text x="186.4" y="83.4">1N4148W</text>
<text x="198.7" y="78.3">C3</text>
<text x="198.7" y="83.3">5uF</text>
<text x="234.2" y="83.4">R9</text>
<text x="237.8" y="83.4">100R</text>
<text x="251.7" y="83.3">Q9</text>
<text x="195.8" y="84.1">R4</text>
<text x="195.8" y="85.9">2K2</text>
<text x="251.7" y="85">M3016D</text>
<text x="184.6" y="94.1">R3</text>
<text x="188.2" y="94.1">4K7</text>
<text x="196.3" y="93.7">Q5</text>
<text x="196.3" y="95.4">MMBT3904L</text>
<text x="235.9" y="93.6">R10</text>
<text x="251.7" y="93.9">Q10</text>
<text x="251.7" y="95.7">M3016D</text>
<text x="233.1" y="98.9">R25</text>
<text x="233.1" y="100.7">10K</text>
<text x="235.9" y="96.4">100R</text>
<text x="60.5" y="110">P2</text>
<text x="47.4" y="119.1">R22</text>
<text x="51" y="119.1">220R</text>
<text x="60.5" y="118.8">CONTROL</text>
<text x="188" y="115.1">D3</text>
<text x="198.7" y="115.5">C4</text>
<text x="43.7" y="126">C9</text>
<text x="120.5" y="120.3">P1</text>
<text x="186.4" y="120.6">1N4148W</text>
<text x="195.8" y="121.3">R6</text>
<text x="195.8" y="123.1">2K2</text>
<text x="198.7" y="120.4">5uF</text>
<text x="234.2" y="120.6">R7</text>
<text x="237.8" y="120.6">100R</text>
<text x="251.7" y="120.4">Q7</text>
<text x="251.7" y="122.2">M3016D</text>
<text x="43.7" y="127.8">470pF</text>
<text x="184.6" y="131.2">R5</text>
<text x="188.2" y="131.2">4K7</text>
<text x="196.3" y="130.8">Q6</text>
<text x="234.2" y="131.2">R8</text>
<text x="237.8" y="131.2">100R</text>
<text x="251.7" y="131.1">Q8</text>
<text x="120.5" y="134.4">ISP</text>
<text x="196.3" y="132.6">MMBT3904L</text>
<text x="233.1" y="135.5">R31</text>
<text x="233.1" y="137.2">10K</text>
<text x="251.7" y="132.8">M3016D</text>
<text x="39.2" y="168.6">Q2</text>
<text x="44.5" y="168.6">BA7805FP-E2</text>
<text x="111.2" y="171.2">R27</text>
<text x="111.2" y="172.9">220K</text>
<text x="148.8" y="171.2">R29</text>
<text x="148.8" y="172.9">820R</text>
<text x="192" y="172.6">R13</text>
<text x="197.3" y="172.6">3K3</text>
<text x="212.6" y="172.6">R15</text>
<text x="217.9" y="172.6">18K</text>
<text x="21.5" y="179">470uF/25V</text>
<text x="23.1" y="175.9">C16</text>
<text x="32" y="177.1">C15</text>
<text x="32" y="178.9">330nF</text>
<text x="54.9" y="177.1">C7</text>
<text x="54.9" y="178.9">100nF</text>
<text x="62.2" y="177.1">C5</text>
<text x="62.2" y="178.9">10uF</text>
<text x="192" y="174.4">R16</text>
<text x="192" y="176.2">R19</text>
<text x="197.3" y="174.4">3K3</text>
<text x="197.3" y="176.2">3K3</text>
<text x="212.6" y="174.4">R18</text>
<text x="217.9" y="174.4">18K</text>
<text x="217.9" y="176.2">18K</text>
<text x="241.2" y="178.9">C6</text>
<text x="246.5" y="175.3">C1</text>
<text x="246.5" y="177.1">1nF</text>
<text x="105.1" y="182.7">C14</text>
<text x="105.1" y="184.4">100nF</text>
<text x="111.2" y="181.8">R28</text>
<text x="111.2" y="183.6">51K</text>
<text x="151.2" y="180.9">RT1</text>
<text x="151.2" y="182.7">10K_NTC</text>
<text x="203" y="181.1" transform="rotate(-90 203 181.1)">3K3</text>
<text x="204.7" y="181.1" transform="rotate(-90 204.7 181.1)">3K3</text>
<text x="206.5" y="181.1" transform="rotate(-90 206.5 181.1)">3K3</text>
<text x="241.2" y="180.6">1nF</text>
<text x="246.5" y="184.2">C8</text>
<text x="246.5" y="186">1nF</text>
<text x="203" y="186.5" transform="rotate(-90 203 186.5)">R14</text>
<text x="204.7" y="186.5" transform="rotate(-90 204.7 186.5)">R17</text>
<text x="206.5" y="186.5" transform="rotate(-90 206.5 186.5)">R20</text>
</g>
</svg>
